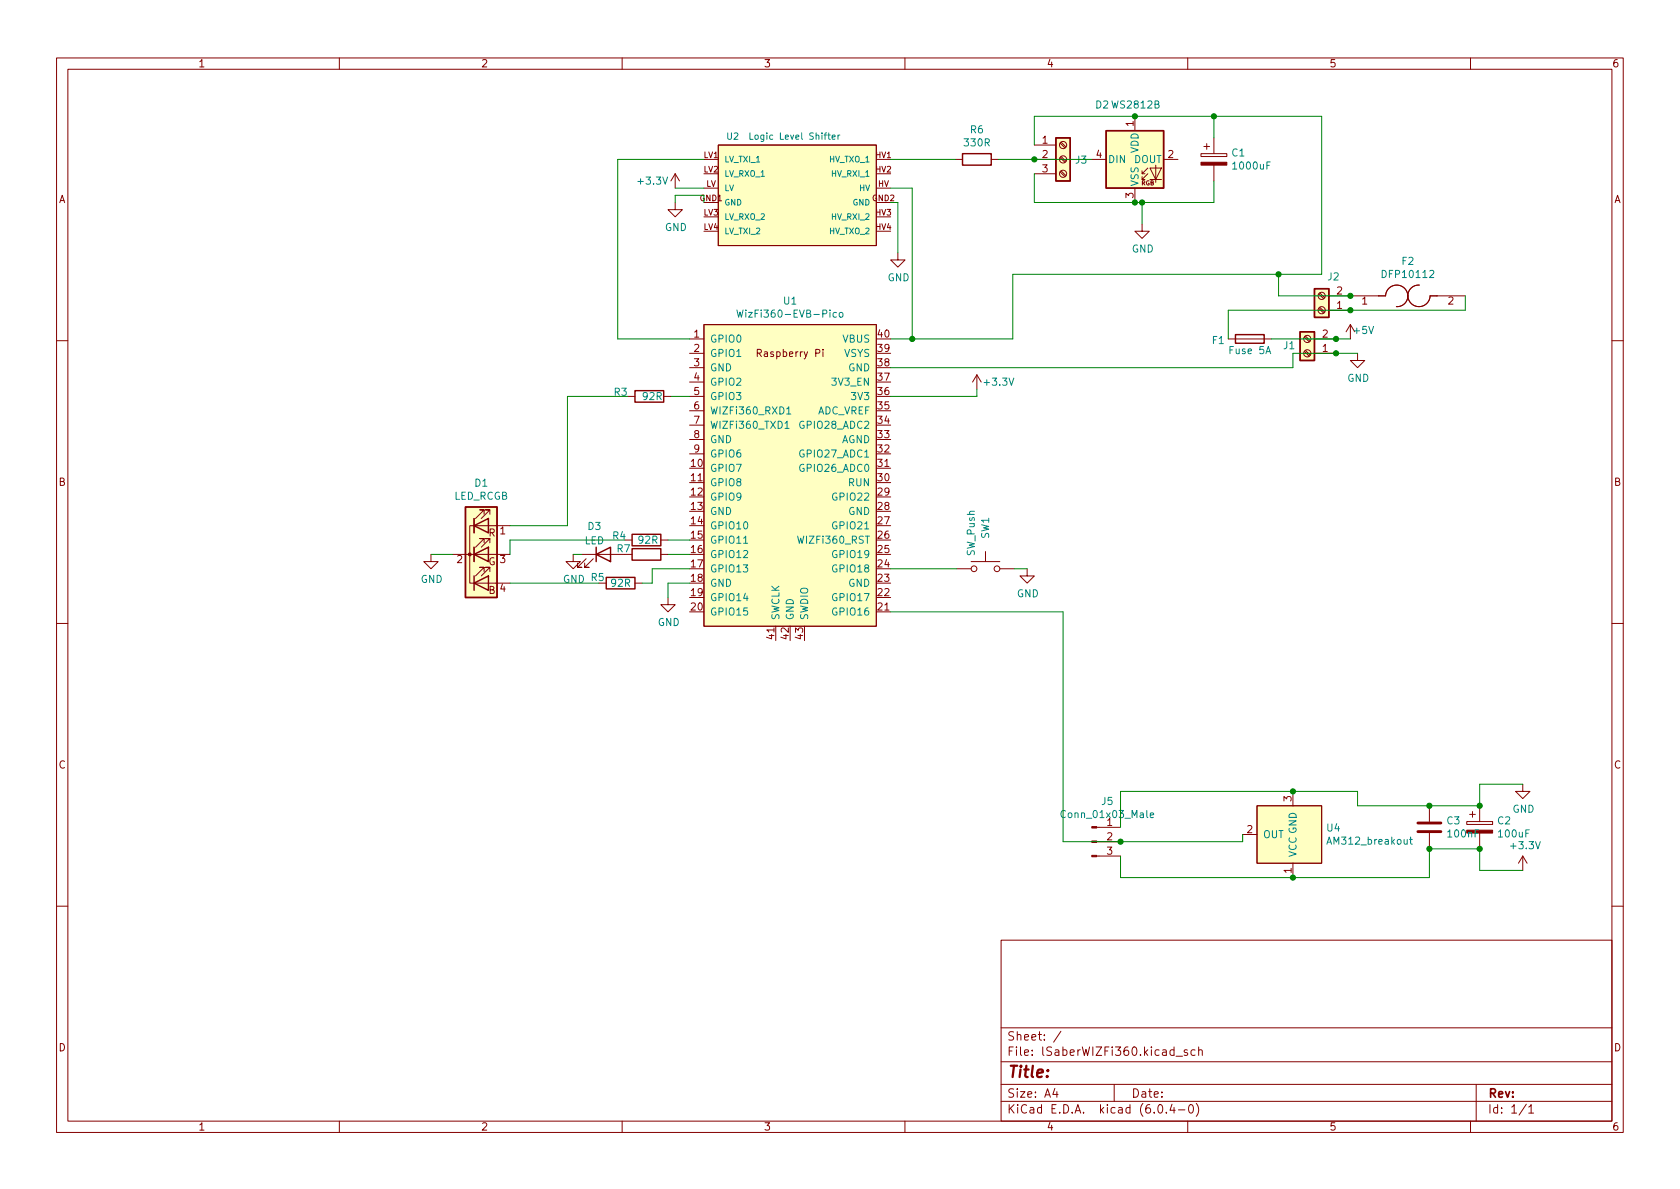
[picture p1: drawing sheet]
<svg xmlns="http://www.w3.org/2000/svg" width="297mm" height="210mm" viewBox="0 0 297 210" stroke-linecap="round" stroke-linejoin="round" font-family="sans-serif">
<g fill="none" stroke="#840000" stroke-width=".18">
<path d="M10 10.2h277v190.1h-277zM12 12.2h273v186.1h-273zM60 10.2v2M110 10.2v2M160 10.2v2M210 10.2v2M260 10.2v2M119.4 35.8v1.3h1.2l-1.2 1.2-1.3-1.2h1.3M119.4 30.7l-.8 1.3M119.4 30.7v2.6M119.4 30.7l.7 1.3M124.5 28.2h2.5"/>
<path d="M124.5 30.7h2.5M124.5 35.8h2.5M124.5 33.3h2.5M124.5 38.3h2.5M127 25.6h27.9v17.8h-27.9zM154.9 28.2h2.6M154.9 30.7h2.6M154.9 35.8h2.6M154.9 33.3h2.6M154.9 38.3h2.6M168.9 28.2h1.3M175.3 28.2h1.2"/>
<path d="M182.9 25.6h3.8M182.9 28.2h3.8M182.9 30.7h3.8M187.4 30.4l.9 .8M187.4 27.9l.9 .8M187.4 25.3l.9 .9M187.6 30.2l.9 .9M187.6 27.7l.9 .8M187.6 25.1l.9 .9M193 28.2h2.6M200.7 20.6v2.5M200.7 33.3v2.5"/>
<path d="M201.9 39.6v1.3h1.3l-1.3 1.3-1.2-1.3h1.2M201.9 30.7h.5M202.9 30.7l-1 1v-.5M202.9 29.7l-1 1v-.5M203.3 29.7h2.1l-1.1 2zM203.3 31.7h2.1M204.3 29.2v3.1M205.7 28.2h2.6M212.3 27.2h4.6v.5h-4.6zM212.9 25.9h1M213.4 25.4v1M214.6 24.4v2.8"/>
<path d="M214.6 29.2v2.8M121.9 59.9h2.6M124.5 57.4h30.4v53.3h-30.4zM124.5 40.9h2.5M154.9 40.9h2.6M158.7 44.7v1.3h1.3l-1.3 1.2-1.2-1.2h1.2M217.2 59.9h7.6M230.6 59.6l.9 .8M230.8 59.4l.9 .9M232.4 59.9h3.8M233.2 52l.8 .8M233.2 54.5l.8 .9"/>
<path d="M233.3 51.8l.9 .8M233.3 54.4l.9 .8M234.9 54.9h3.9M238.8 57.4l-.8 1.3M238.8 57.4v2.5M238.8 57.4l.7 1.3M248.9 52.3a1.9 1.9 0 0 1-2 1.9M248.9 52.3a1.97 1.97 0 0 0-1.9-1.9 1.97 1.97 0 0 0-2 1.9h-10.1M251 50.4a1.9 1.9 0 0 0-2.1 1.9M259.1 52.3h-6.2a1.97 1.97 0 0 1-2 1.9 1.97 1.97 0 0 1-2-1.9M10 60.2h2M111 70.1h1.3"/>
<path d="M117.3 70.1h1.3M121.9 62.5h2.6M121.9 70.1h2.6M121.9 65h2.6M121.9 67.6h2.6M121.9 72.6h2.6M121.9 75.2h2.6M121.9 77.7h2.6M145.5 61.8v.1M145.5 62.2v.9M172.7 66.3l-.7 1.3M172.7 66.3v2.5"/>
<path d="M172.7 66.3l.8 1.3M230.6 62.1l.9 .9M230.8 62l.9 .8M232.4 62.5h3.8M240 62.5v1.2h1.3l-1.3 1.3-1.2-1.3h1.2M285 60.2h2M76.2 98v1.3h1.3l-1.3 1.3-1.3-1.3h1.3M80 98h6.4M83.8 96.8v2.5M83.8 91.7v2.5M85.6 96v-.8h-.8h.8l-1.5 1.6M85.6 90.9v-.7h-.8h.8l-1.5 1.5"/>
<path d="M86.4 96.8v2.5zM86.4 96.8h.1M86.4 91.7v2.5zM86.4 91.7h.1M86.6 96v-.8h-.7h.7l-1.5 1.6M86.6 90.9v-.7h-.7h.7l-1.5 1.5M87.6 98h2.6M90.2 93h-7.1v10.1h1M101.3 98v1.3h1.3l-1.3 1.3-1.2-1.3h1.2M102.9 98h7.6M103.6 98.8l-1.5 1.5h.8h-.8v-.7M104.9 98.8l-1.5 1.5h.7h-.7v-.7"/>
<path d="M110.5 95.5h1.3M116.8 98h1.3M116.8 95.5h1.3M121.9 85.3h2.6M121.9 80.3h2.6M154.9 82.8h2.6M171.7 99.3h5.1M174.2 97.5v1.8M10 110.2h2M83.8 103.1h6.4M85.6 101.1v-.8h-.8h.8l-1.5 1.5M86.6 101.1v-.8h-.7h.7l-1.5 1.5"/>
<path d="M112.3 103.1h1.2M118.1 105.7v1.2h1.3l-1.3 1.3-1.3-1.3h1.3M137.2 110.7v2.6M154.9 108.2h2.6M169.2 100.6h2.5M176.8 100.6h2.5M181.6 100.6v1.2h1.3l-1.3 1.3-1.3-1.3h1.3M285 110.2h2M228.6 139.9v2.6M269.2 138.7v1.2h1.3l-1.3 1.3-1.2-1.3h1.2M193.9 151.4h4.2M193.9 148.8h4.2"/>
<path d="M193.9 146.3h4.2M219.7 147.6h2.5M222.2 142.5h11.5v10.1h-11.5zM228.6 152.6v2.6M252.7 142.5v2.8M252.7 147.3v2.8M259.3 145.3h4.6v.5h-4.6zM259.8 144h1.1M260.3 143.5v1M261.6 142.5v2.8M261.6 147.3v2.8M269.2 151.4l-.7 1.2"/>
<path d="M269.2 151.4v2.5M269.2 151.4l.8 1.2M10 160.2h2M177 166.3h108v32h-108zM285 160.2h2M60 198.3v2M110 198.3v2M160 198.3v2M177 194.8h108M177 191.8h108M177 187.8h108M177 181.8h108"/>
<path d="M186.5 192.5l-.4 1h1M186.9 193v1M187.6 182.4l-1.3 1.9M197 191.8v3M204.9 195.4l.2-.1a.81 .81 0 0 1 .6 .7 .81 .81 0 0 1-.3 .8h-.2a.81 .81 0 0 1-.6-.6 .81 .81 0 0 1 .3-.8zM206.2 196.7v.1M207.2 195.3l-.3 1h.9M207.6 195.8v1M207.9 186.8h1.2M208.4 196.3h1.1M209.9 185.7l-.3-.1-.2 .2v.3l.5 .1v.4h-.5M210 198.3v2"/>
<path d="M210.4 195.4l.1-.1a.81 .81 0 0 1 .6 .7 .81 .81 0 0 1-.3 .8h-.2a.81 .81 0 0 1-.5-.6 .81 .81 0 0 1 .3-.8zM211.3 185.7l-.4-.1-.3 .3v.4l.1 .3h.6M211.5 195.1a1.72 1.72 0 0 1 0 2.3M211.9 185.8l.2-.2 .4 .1 .1 .9M211.9 185.1v1.5M260 198.3v2M261 191.8v6.5M269.9 195.3l-1.3 1.9M270.3 195.8l.4-.5v1.5M270.3 196.8h.9"/>
<circle cx="188" cy="30.7" r=".63"/>
<circle cx="188" cy="28.2" r=".63"/>
<circle cx="188" cy="25.6" r=".63"/>
<circle cx="231.1" cy="59.9" r=".63"/>
<circle cx="233.7" cy="52.3" r=".63"/>
<circle cx="233.7" cy="54.9" r=".63"/>
<circle cx="231.1" cy="62.5" r=".63"/>
<circle cx="172.2" cy="100.6" r=".51"/>
<circle cx="176.3" cy="100.6" r=".51"/>
</g>
<g fill="#ffffc2" stroke="#ffffc2" stroke-width=".18">
<path d="M232.4 51h2.5v5.1h-2.5z"/>
<path d="M229.9 58.7h2.5v5h-2.5z"/>
<path d="M82.3 89.7h5.6v16h-5.6z"/>
<path d="M124.5 57.4h30.4v53.3h-30.4z"/>
<path d="M186.7 24.4h2.5v7.6h-2.5z"/>
<path d="M127 25.6h27.9v17.8h-27.9z"/>
<path d="M195.6 23.1h10.1v10.2h-10.1z"/>
<path d="M222.2 142.5h11.5v10.1h-11.5z"/>
</g>
<g fill="none" stroke="#840000" stroke-width=".25">
<path d="M170.2 27.2h5.1v2h-5.1zM186.7 24.4h2.5v7.6h-2.5zM195.6 23.1h10.1v10.2h-10.1zM218.4 59.2h5.1v1.5h-5.1zM229.9 58.7h2.5v5h-2.5zM232.4 51h2.5v5.1h-2.5zM112.3 69.1h5v2h-5zM82.3 89.7h5.6v16h-5.6zM83.8 98l2.6-1.2v2.5zM83.8 93l2.6-1.3v2.5zM83.8 91.7v2.5M83.8 96.8v2.5"/>
<path d="M105.4 98l2.5-1.2v2.5zM105.4 96.8v2.5M111.8 94.5h5v2h-5zM111.8 97h5v2.1h-5zM83.8 103.1l2.6-1.3v2.6zM83.8 101.8v2.6M107.2 102.1h5.1v2h-5.1z"/>
</g>
<g fill="#840000" stroke="#840000" stroke-width=".18">
<path d="M259.3 146.8h4.6v.5h-4.6z"/>
<path d="M212.3 28.7h4.6v.5h-4.6z"/>
<path d="M193 151.3h.9v.2h-.9z"/>
<path d="M193 148.7h.9v.3h-.9z"/>
<path d="M193 146.2h.9v.2h-.9z"/>
<circle cx="83.1" cy="98" r=".25"/>
</g>
<g fill="none" stroke="#008484" stroke-width=".18">
<path d="M132.6 23.5v1.1h.5M147.1 24.3l.6-.1-.1-.3h-.3l-.2 .1 .1 .6h.4M148.2 23.9v.7M148.5 23.9l-.3 .2M130.3 54.8l.3 1.3 .2-.9 .3 .9 .3-1.3M147.9 55.3l-.4-.1-.2 .3 .1 .5h.5M148.4 55.4l.2-.2 .4 .2v.5l-.1 .1-.3 .1-.2-.1zM138.8 74.8l.4-.3v1.3M138.8 75.8h.7M139.1 72.3l.4-.4v1.3M139.1 73.2h.7M131.5 96.1h.7"/>
<path d="M141 94.8l.3 1.3 .3-.9 .2 .9 .3-1.3M203.4 144.2l.6-.2-.1-.2-.3-.1-.2 .2v.6h.5M249.2 148.4h.5M249.4 148v1.1l.3 .2"/>
</g>
<path d="M250.7 147.1h4.1M250.7 145.5h4.1" fill="none" stroke="#840000" stroke-width=".51"/>
<g fill="none" stroke="#008400" stroke-width=".18">
<path d="M119.4 33.3h5.1M124.5 28.2h-15.3v31.7h12.7M124.5 34.5h-5.1v1.3M157.5 35.8h1.2v8.9M157.5 28.2h11.4M157.5 33.3h3.8v26.6M176.5 28.2h16.5M182.9 25.6v-5h50.8v27.9h-54.6v11.4h-21.6M182.9 30.7v5.1h31.7v-3.8M201.9 35.8v3.8M214.6 20.6v3.8M224.8 59.9h14"/>
<path d="M226.1 48.5v3.8h12.7M259.1 52.3v2.6h-41.9v5M111 70.1h-10.7v22.9h-10.1M118.6 70.1h3.3M172.7 68.8v1.3h-15.2M240 62.5h-11.4v2.5h-71.1M76.2 98h3.8M101.3 98h1.6M110.5 95.5h-20.3v2.5M118.1 95.5h3.8M118.1 98h3.8M90.2 103.1h15.7"/>
<path d="M121.9 100.6h-6.6v2.5h-1.8M121.9 103.1h-3.8v2.6M157.5 108.2h30.5v40.6h31.7v-1.2M157.5 100.6h11.7M179.3 100.6h2.3M269.2 138.7h-7.6v3.8h-21.6v-2.6h-41.9v6.4M198.1 151.4v3.8h54.6v-5.1h8.9v3.8h7.6"/>
</g>
<g fill="#008400" stroke="#008400" stroke-width=".18">
<circle cx="200.7" cy="35.8" r=".46"/>
<circle cx="161.3" cy="59.9" r=".46"/>
<circle cx="182.9" cy="28.2" r=".46"/>
<circle cx="226.1" cy="48.5" r=".46"/>
<circle cx="214.6" cy="20.6" r=".46"/>
<circle cx="200.7" cy="20.6" r=".46"/>
<circle cx="201.9" cy="35.8" r=".46"/>
<circle cx="228.6" cy="139.9" r=".46"/>
<circle cx="228.6" cy="155.2" r=".46"/>
<circle cx="252.7" cy="142.5" r=".46"/>
<circle cx="252.7" cy="150.1" r=".46"/>
<circle cx="261.6" cy="150.1" r=".46"/>
<circle cx="198.1" cy="148.8" r=".46"/>
<circle cx="261.6" cy="142.5" r=".46"/>
<circle cx="238.8" cy="52.3" r=".46"/>
<circle cx="238.8" cy="54.9" r=".46"/>
<circle cx="236.2" cy="62.5" r=".46"/>
<circle cx="236.2" cy="59.9" r=".46"/>
</g>
<text font-size="2.8" fill="#840000" x="178" y="190.6">Title:</text>
<g font-size="2.1" fill="#840000">
<text x="178" y="184">Sheet: /</text>
<text x="178" y="186.7">File: lSaberWIZFi360.kicad_sch</text>
<text x="178" y="196.9">KiCad E.D.A. kicad (6.0.4-0)</text>
<text x="178" y="194.1">Size: A4</text>
<text x="200" y="194.1">Date:</text>
<text x="263" y="194.1">Rev:</text>
<text x="263" y="196.9">Id: 1/1</text>
</g>
<g font-size="1.8" fill="#840000">
<text x="35" y="11.9">1</text>
<text x="85" y="11.9">2</text>
<text x="135" y="11.9">3</text>
<text x="185" y="11.9">4</text>
<text x="235" y="11.9">5</text>
<text x="285" y="11.9">6</text>
<text x="200.4" y="22.3" transform="rotate(-90 200.4 22.3)">1</text>
<text x="184.3" y="25.4">1</text>
<text x="184.3" y="27.9">2</text>
<text x="193.8" y="27.9">4</text>
<text x="206.5" y="27.9">2</text>
<text x="10.3" y="35.9">A</text>
<text x="184.3" y="30.5">3</text>
<text x="200.4" y="35" transform="rotate(-90 200.4 35)">3</text>
<text x="285.3" y="35.9">A</text>
<text x="236.4" y="52.1">2</text>
<text x="240.8" y="53.8">1</text>
<text x="256" y="53.8">2</text>
<text x="122.7" y="59.7">1</text>
<text x="155.2" y="59.7">40</text>
<text x="233.8" y="59.7">2</text>
<text x="236.4" y="54.6">1</text>
<text x="122.7" y="62.2">2</text>
<text x="122.7" y="64.8">3</text>
<text x="134.2" y="63.1">Raspberry Pi</text>
<text x="155.2" y="64.8">38</text>
<text x="155.2" y="62.2">39</text>
<text x="233.8" y="62.2">1</text>
<text x="122.7" y="67.3">4</text>
<text x="122.7" y="69.8">5</text>
<text x="155.2" y="69.8">36</text>
<text x="155.2" y="67.3">37</text>
<text x="122.7" y="72.4">6</text>
<text x="122.7" y="74.9">7</text>
<text x="122.7" y="77.5">8</text>
<text x="155.2" y="77.5">33</text>
<text x="155.2" y="74.9">34</text>
<text x="155.2" y="72.4">35</text>
<text x="122.2" y="82.5">10</text>
<text x="122.7" y="80">9</text>
<text x="155.2" y="82.5">31</text>
<text x="155.2" y="80">32</text>
<text x="10.3" y="85.9">B</text>
<text x="122.2" y="85.1">11</text>
<text x="122.2" y="87.6">12</text>
<text x="155.2" y="87.6">29</text>
<text x="155.2" y="85.1">30</text>
<text x="285.3" y="85.9">B</text>
<text x="86.4" y="94.9">R</text>
<text x="88.4" y="94.5">1</text>
<text x="122.2" y="90.2">13</text>
<text x="122.2" y="92.7">14</text>
<text x="122.2" y="95.2">15</text>
<text x="155.2" y="95.2">26</text>
<text x="155.2" y="92.7">27</text>
<text x="155.2" y="90.2">28</text>
<text x="80.8" y="99.6">2</text>
<text x="86.3" y="99.9">G</text>
<text x="88.4" y="99.6">3</text>
<text x="122.2" y="97.8">16</text>
<text x="122.2" y="100.3">17</text>
<text x="155.2" y="100.3">24</text>
<text x="155.2" y="97.8">25</text>
<text x="86.4" y="105">B</text>
<text x="88.4" y="104.6">4</text>
<text x="122.2" y="102.9">18</text>
<text x="122.2" y="105.4">19</text>
<text x="122.2" y="107.9">20</text>
<text x="155.2" y="107.9">21</text>
<text x="155.2" y="105.4">22</text>
<text x="155.2" y="102.9">23</text>
<text x="136.9" y="113" transform="rotate(-90 136.9 113)">41</text>
<text x="139.4" y="113" transform="rotate(-90 139.4 113)">42</text>
<text x="142" y="113" transform="rotate(-90 142 113)">43</text>
<text x="10.3" y="135.9">C</text>
<text x="285.3" y="135.9">C</text>
<text x="228.3" y="141.7" transform="rotate(-90 228.3 141.7)">3</text>
<text x="195.7" y="146">1</text>
<text x="195.7" y="148.6">2</text>
<text x="220.5" y="147.3">2</text>
<text x="195.7" y="151.1">3</text>
<text x="228.3" y="154.4" transform="rotate(-90 228.3 154.4)">1</text>
<text x="10.3" y="185.9">D</text>
<text x="285.3" y="185.9">D</text>
<text x="35" y="199.9">1</text>
<text x="85" y="199.9">2</text>
<text x="135" y="199.9">3</text>
<text x="185" y="199.9">4</text>
<text x="235" y="199.9">5</text>
<text x="285" y="199.9">6</text>
</g>
<g font-size="1.8" fill="#008484">
<text x="171.6" y="23.6">R6</text>
<text x="193.7" y="19.2">D2 WS2812B</text>
<text x="170.6" y="25.9">330R</text>
<text x="190.2" y="28.9">J3</text>
<text x="195.8" y="28.8">DIN</text>
<text x="200.5" y="28.8">DOUT</text>
<text x="201.3" y="27.1" transform="rotate(-90 201.3 27.1)">VDD</text>
<text x="217.8" y="27.7">C1</text>
<text x="218.2" y="30">1000uF</text>
<text x="113" y="32.6">+3.3V</text>
<text x="201.3" y="33" transform="rotate(-90 201.3 33)">VSS</text>
<text x="117.5" y="40.8">GND</text>
<text x="200.1" y="44.6">GND</text>
<text x="247.9" y="46.8">F2</text>
<text x="138.6" y="53.8">U1</text>
<text x="156.9" y="49.7">GND</text>
<text x="234.8" y="49.6">J2</text>
<text x="244.7" y="49.1">DFP10112</text>
<text x="131.6" y="56.2">WizFi360-EVB-Pico</text>
<text x="239.4" y="59">+5V</text>
<text x="125.5" y="60.6">GPIO0</text>
<text x="125.5" y="63.1">GPIO1</text>
<text x="125.5" y="65.7">GND</text>
<text x="149" y="60.6">VBUS</text>
<text x="149.2" y="63.1">VSYS</text>
<text x="150" y="65.7">GND</text>
<text x="214.4" y="60.8">F1</text>
<text x="217.5" y="62.6">Fuse 5A</text>
<text x="227" y="61.7">J1</text>
<text x="108.6" y="70">R3</text>
<text x="113.7" y="70.7">92R</text>
<text x="125.5" y="68.2">GPIO2</text>
<text x="125.5" y="70.7">GPIO3</text>
<text x="147.3" y="68.2">3V3_EN</text>
<text x="150.8" y="70.7">3V3</text>
<text x="174.2" y="68.2">+3.3V</text>
<text x="238.2" y="67.5">GND</text>
<text x="125.5" y="73.3">WIZFi360_RXD1</text>
<text x="125.5" y="75.8">WIZFi360_TXD1</text>
<text x="141.7" y="75.8">GPIO28_ADC2</text>
<text x="144.4" y="73.3">ADC_VREF</text>
<text x="125.5" y="83.4">GPIO7</text>
<text x="125.5" y="78.4">GND</text>
<text x="125.5" y="80.9">GPIO6</text>
<text x="141.7" y="83.4">GPIO26_ADC0</text>
<text x="141.7" y="80.9">GPIO27_ADC1</text>
<text x="148.7" y="78.4">AGND</text>
<text x="80.2" y="88.4">LED_RCGB</text>
<text x="84" y="86">D1</text>
<text x="125.5" y="86">GPIO8</text>
<text x="125.5" y="88.5">GPIO9</text>
<text x="147.5" y="88.5">GPIO22</text>
<text x="150.1" y="86">RUN</text>
<text x="104" y="93.7">D3</text>
<text x="108.3" y="95.4">R4</text>
<text x="125.5" y="91.1">GND</text>
<text x="125.5" y="93.6">GPIO10</text>
<text x="147.5" y="93.6">GPIO21</text>
<text x="150" y="91.1">GND</text>
<text x="174.9" y="95.3" transform="rotate(-90 174.9 95.3)">SW1</text>
<text x="103.3" y="96.2">LED</text>
<text x="109.1" y="97.7">R7</text>
<text x="112.9" y="96.1">92R</text>
<text x="125.5" y="96.1">GPIO11</text>
<text x="125.5" y="98.7">GPIO12</text>
<text x="125.5" y="101.2">GPIO13</text>
<text x="141.6" y="96.1">WIZFi360_RST</text>
<text x="147.5" y="101.2">GPIO18</text>
<text x="147.5" y="98.7">GPIO19</text>
<text x="172.3" y="98.3" transform="rotate(-90 172.3 98.3)">SW_Push</text>
<text x="74.4" y="103.1">GND</text>
<text x="99.5" y="103.1">GND R5</text>
<text x="108.1" y="103.8">92R</text>
<text x="125.5" y="103.8">GND</text>
<text x="125.5" y="106.3">GPIO14</text>
<text x="147.5" y="106.3">GPIO17</text>
<text x="150" y="103.8">GND</text>
<text x="179.8" y="105.6">GND</text>
<text x="116.3" y="110.7">GND</text>
<text x="125.5" y="108.8">GPIO15</text>
<text x="137.8" y="109.7" transform="rotate(-90 137.8 109.7)">SWCLK</text>
<text x="140.3" y="109.7" transform="rotate(-90 140.3 109.7)">GND</text>
<text x="142.9" y="109.7" transform="rotate(-90 142.9 109.7)">SWDIO</text>
<text x="147.5" y="108.8">GPIO16</text>
<text x="194.8" y="142.3">J5</text>
<text x="267.4" y="143.7">GND</text>
<text x="188.1" y="144.6">Conn_01x03_Male</text>
<text x="223.3" y="148.2">OUT</text>
<text x="234.6" y="147">U4</text>
<text x="235.1" y="149.3">AM312_breakout</text>
<text x="255.8" y="145.8">C3</text>
<text x="256.1" y="148.1">100nF</text>
<text x="264.8" y="145.8">C2</text>
<text x="265.1" y="148.1">100uF</text>
<text x="229.2" y="151.6" transform="rotate(-90 229.2 151.6)">VCC GND</text>
<text x="267.3" y="150.2">+3.3V</text>
</g>
<g font-size="1.6" fill="#008484">
<text x="128.5" y="24.7">U2</text>
<text x="133.3" y="24.7">Logic Level Shifter</text>
</g>
<g font-size="1.4" fill="#840000">
<text x="124.4" y="27.9">LV1</text>
<text x="154.8" y="27.9">HV1</text>
<text x="124.4" y="30.5">LV2</text>
<text x="124.8" y="33">LV</text>
<text x="154.2" y="35.6">GND2</text>
<text x="154.8" y="30.5">HV2</text>
<text x="155.2" y="33">HV</text>
<text x="124.4" y="38.1">LV3</text>
<text x="124.4" y="40.6">LV4</text>
<text x="154.8" y="38.1">HV3</text>
<text x="154.8" y="40.6">HV4</text>
</g>
<g font-size="1.4" fill="#008484">
<text x="128" y="28.7">LV_TXI_1</text>
<text x="146.7" y="28.7">HV_TXO_1</text>
<text x="128" y="33.8">LV</text>
<text x="128" y="31.2">LV_RXO_1</text>
<text x="147.2" y="31.2">HV_RXI_1</text>
<text x="152" y="33.8">HV</text>
<text x="128" y="36.3">GND</text>
<text x="128" y="38.9">LV_RXO_2</text>
<text x="128" y="41.4">LV_TXI_2</text>
<text x="146.7" y="41.4">HV_TXO_2</text>
<text x="147.2" y="38.9">HV_RXI_2</text>
<text x="150.8" y="36.3">GND</text>
</g>
<text font-size="1.4" fill="#008400" x="123.8" y="35.6">GND1</text>
<text font-size="1.1" fill="#840000" x="201.8" y="32.8">RGB</text>
</svg>
